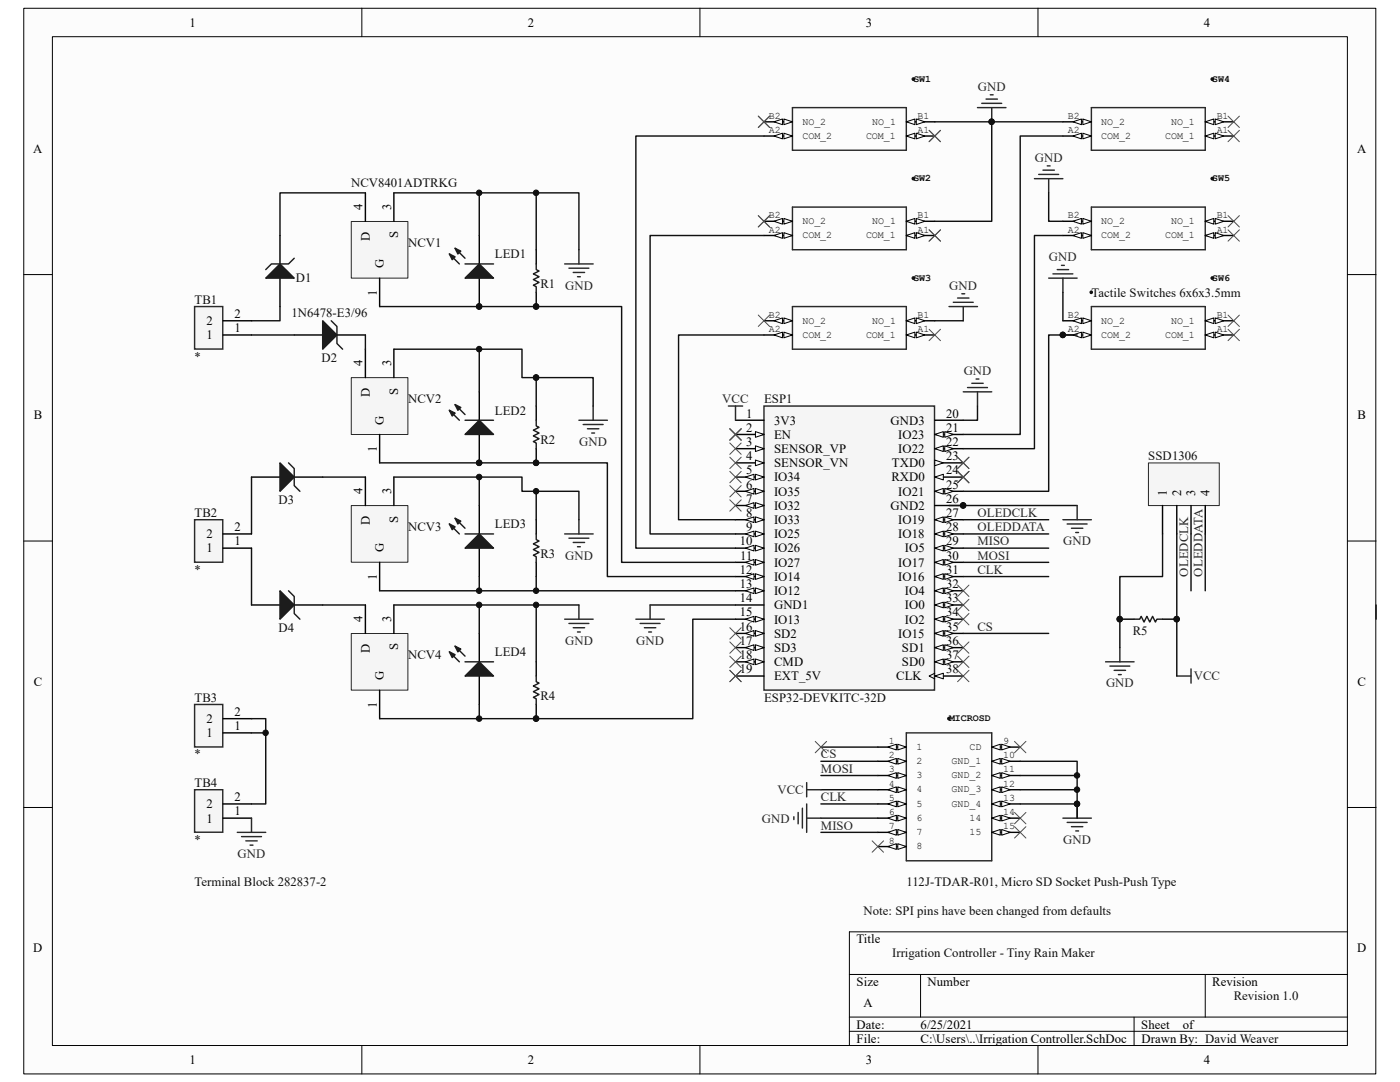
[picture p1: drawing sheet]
<svg xmlns="http://www.w3.org/2000/svg" width="279mm" height="216mm" viewBox="0 0 279 216" stroke-linecap="round" stroke-linejoin="round" font-family="sans-serif">
<path d="M4.8 1.7h269.8v212.6h-269.8z" fill="#fcfcfc"/>
<path d="M4.7 1.7h269.9v212.6h-269.9z" fill="none" stroke="#000" stroke-width=".2"/>
<path d="M10.5 7.4h258.4v201.2h-258.4z" fill="#fcfcfc"/>
<g fill="none" stroke="#000" stroke-width=".2">
<path d="M10.5 7.3h258.4v201.3h-258.4zM72.2 1.6v5.7M139.7 1.6v5.7M207.2 1.6v5.7M4.7 54.8h5.7M268.9 54.8h5.7M4.7 108h5.7M268.9 108h5.7M4.7 161.1h5.7M268.9 161.1h5.7M169.5 194.4h99.4M183.7 194.4v8.5"/>
<path d="M240.5 194.4v8.5M268.9 185.9h-99.4v22.7M72.2 208.6v5.7M139.7 208.6v5.7M169.5 202.9h99.4M169.5 205.8h99.4M207.2 208.6v5.7M226.3 202.9v5.7"/>
</g>
<path d="M152.5 81h34v56.7h-34z" fill-rule="evenodd" fill="#f5f5f5" stroke="#262626" stroke-width=".28"/>
<path d="M146.8 83.9h5.7M146.8 86.7h5.7" fill="none" stroke="#000" stroke-width=".28"/>
<path d="M150.8 86.1l1.7 .6-1.7 .6z" fill="#fcfcfc" stroke="#000" stroke-width=".2"/>
<path d="M146.8 89.5h5.7" fill="none" stroke="#000" stroke-width=".28"/>
<path d="M150.8 89l1.7 .5-1.7 .6z" fill="#fcfcfc" stroke="#000" stroke-width=".2"/>
<path d="M146.8 92.4h5.7" fill="none" stroke="#000" stroke-width=".28"/>
<path d="M150.8 91.8l1.7 .6-1.7 .5z" fill="#fcfcfc" stroke="#000" stroke-width=".2"/>
<path d="M146.8 95.2h5.7" fill="none" stroke="#000" stroke-width=".28"/>
<g fill="#fcfcfc" stroke="#000" stroke-width=".2">
<path d="M150.8 94.6l1.7 .6-1.7 .6z"/>
<path d="M148.8 95.2l1.7-.6v1.2z"/>
</g>
<path d="M146.8 98h5.7" fill="none" stroke="#000" stroke-width=".28"/>
<g fill="#fcfcfc" stroke="#000" stroke-width=".2">
<path d="M150.8 97.5l1.7 .5-1.7 .6z"/>
<path d="M148.8 98l1.7-.5v1.1z"/>
</g>
<path d="M146.8 100.9h5.7" fill="none" stroke="#000" stroke-width=".28"/>
<g fill="#fcfcfc" stroke="#000" stroke-width=".2">
<path d="M150.8 100.3l1.7 .6-1.7 .5z"/>
<path d="M148.8 100.9l1.7-.6v1.1z"/>
</g>
<path d="M146.8 103.7h5.7" fill="none" stroke="#000" stroke-width=".28"/>
<g fill="#fcfcfc" stroke="#000" stroke-width=".2">
<path d="M150.8 103.1l1.7 .6-1.7 .6z"/>
<path d="M148.8 103.7l1.7-.6v1.2z"/>
</g>
<path d="M146.8 106.5h5.7" fill="none" stroke="#000" stroke-width=".28"/>
<g fill="#fcfcfc" stroke="#000" stroke-width=".2">
<path d="M150.8 106l1.7 .5-1.7 .6z"/>
<path d="M148.8 106.5l1.7-.5v1.1z"/>
</g>
<path d="M146.8 109.4h5.7" fill="none" stroke="#000" stroke-width=".28"/>
<g fill="#fcfcfc" stroke="#000" stroke-width=".2">
<path d="M150.8 108.8l1.7 .6-1.7 .5z"/>
<path d="M148.8 109.4l1.7-.6v1.1z"/>
</g>
<path d="M146.8 112.2h5.7" fill="none" stroke="#000" stroke-width=".28"/>
<g fill="#fcfcfc" stroke="#000" stroke-width=".2">
<path d="M150.8 111.6l1.7 .6-1.7 .6z"/>
<path d="M148.8 112.2l1.7-.6v1.2z"/>
</g>
<path d="M146.8 115h5.7" fill="none" stroke="#000" stroke-width=".28"/>
<g fill="#fcfcfc" stroke="#000" stroke-width=".2">
<path d="M150.8 114.5l1.7 .5-1.7 .6z"/>
<path d="M148.8 115l1.7-.5v1.1z"/>
</g>
<path d="M146.8 117.9h5.7" fill="none" stroke="#000" stroke-width=".28"/>
<g fill="#fcfcfc" stroke="#000" stroke-width=".2">
<path d="M150.8 117.3l1.7 .6-1.7 .5z"/>
<path d="M148.8 117.9l1.7-.6v1.1z"/>
</g>
<path d="M146.8 120.7h5.7M146.8 123.6h5.7" fill="none" stroke="#000" stroke-width=".28"/>
<g fill="#fcfcfc" stroke="#000" stroke-width=".2">
<path d="M150.8 123l1.7 .6-1.7 .5z"/>
<path d="M148.8 123.6l1.7-.6v1.1z"/>
</g>
<path d="M146.8 126.4h5.7" fill="none" stroke="#000" stroke-width=".28"/>
<g fill="#fcfcfc" stroke="#000" stroke-width=".2">
<path d="M150.8 125.8l1.7 .6-1.7 .6z"/>
<path d="M148.8 126.4l1.7-.6v1.2z"/>
</g>
<path d="M146.8 129.2h5.7" fill="none" stroke="#000" stroke-width=".28"/>
<g fill="#fcfcfc" stroke="#000" stroke-width=".2">
<path d="M150.8 128.7l1.7 .5-1.7 .6z"/>
<path d="M148.8 129.2l1.7-.5v1.1z"/>
</g>
<path d="M146.8 132.1h5.7" fill="none" stroke="#000" stroke-width=".28"/>
<g fill="#fcfcfc" stroke="#000" stroke-width=".2">
<path d="M150.8 131.5l1.7 .6-1.7 .5z"/>
<path d="M148.8 132.1l1.7-.6v1.1z"/>
</g>
<path d="M186.6 83.9h5.6M186.6 86.7h5.6M146.8 134.9h5.7" fill="none" stroke="#000" stroke-width=".28"/>
<g fill="#fcfcfc" stroke="#000" stroke-width=".2">
<path d="M186.6 86.7l1.7-.6v1.2z"/>
<path d="M188.5 86.1l1.8 .6-1.8 .6z"/>
</g>
<path d="M186.6 89.5h5.6" fill="none" stroke="#000" stroke-width=".28"/>
<g fill="#fcfcfc" stroke="#000" stroke-width=".2">
<path d="M186.6 89.5l1.7-.5v1.1z"/>
<path d="M188.5 89l1.8 .5-1.8 .6z"/>
</g>
<path d="M186.6 92.4h5.6" fill="none" stroke="#000" stroke-width=".28"/>
<path d="M186.6 91.8l1.7 .6-1.7 .5z" fill="#fcfcfc" stroke="#000" stroke-width=".2"/>
<path d="M186.6 95.2h5.6" fill="none" stroke="#000" stroke-width=".28"/>
<path d="M186.6 95.2l1.7-.6v1.2z" fill="#fcfcfc" stroke="#000" stroke-width=".2"/>
<path d="M186.6 98h5.6" fill="none" stroke="#000" stroke-width=".28"/>
<g fill="#fcfcfc" stroke="#000" stroke-width=".2">
<path d="M186.6 98l1.7-.5v1.1z"/>
<path d="M188.5 97.5l1.8 .5-1.8 .6z"/>
</g>
<path d="M186.6 100.9h5.6M186.6 103.7h5.6" fill="none" stroke="#000" stroke-width=".28"/>
<circle cx="192.2" cy="100.9" r=".55" fill="#0e0e0e" stroke="#0e0e0e" stroke-width=".2"/>
<g fill="#fcfcfc" stroke="#000" stroke-width=".2">
<path d="M186.6 103.7l1.7-.6v1.2z"/>
<path d="M188.5 103.1l1.8 .6-1.8 .6z"/>
</g>
<path d="M186.6 106.5h5.6" fill="none" stroke="#000" stroke-width=".28"/>
<g fill="#fcfcfc" stroke="#000" stroke-width=".2">
<path d="M186.6 106.5l1.7-.5v1.1z"/>
<path d="M188.5 106l1.8 .5-1.8 .6z"/>
</g>
<path d="M186.6 109.4h5.6" fill="none" stroke="#000" stroke-width=".28"/>
<g fill="#fcfcfc" stroke="#000" stroke-width=".2">
<path d="M186.6 109.4l1.7-.6v1.1z"/>
<path d="M188.5 108.8l1.8 .6-1.8 .5z"/>
</g>
<path d="M186.6 112.2h5.6" fill="none" stroke="#000" stroke-width=".28"/>
<g fill="#fcfcfc" stroke="#000" stroke-width=".2">
<path d="M186.6 112.2l1.7-.6v1.2z"/>
<path d="M188.5 111.6l1.8 .6-1.8 .6z"/>
</g>
<path d="M186.6 115h5.6" fill="none" stroke="#000" stroke-width=".28"/>
<g fill="#fcfcfc" stroke="#000" stroke-width=".2">
<path d="M186.6 115l1.7-.5v1.1z"/>
<path d="M188.5 114.5l1.8 .5-1.8 .6z"/>
</g>
<path d="M186.6 117.9h5.6" fill="none" stroke="#000" stroke-width=".28"/>
<g fill="#fcfcfc" stroke="#000" stroke-width=".2">
<path d="M186.6 117.9l1.7-.6v1.1z"/>
<path d="M188.5 117.3l1.8 .6-1.8 .5z"/>
</g>
<path d="M186.6 120.7h5.6" fill="none" stroke="#000" stroke-width=".28"/>
<g fill="#fcfcfc" stroke="#000" stroke-width=".2">
<path d="M186.6 120.7l1.7-.6v1.2z"/>
<path d="M188.5 120.1l1.8 .6-1.8 .6z"/>
</g>
<path d="M186.6 123.6h5.6" fill="none" stroke="#000" stroke-width=".28"/>
<g fill="#fcfcfc" stroke="#000" stroke-width=".2">
<path d="M186.6 123.6l1.7-.6v1.1z"/>
<path d="M188.5 123l1.8 .6-1.8 .5z"/>
</g>
<path d="M186.6 126.4h5.6" fill="none" stroke="#000" stroke-width=".28"/>
<g fill="#fcfcfc" stroke="#000" stroke-width=".2">
<path d="M186.6 126.4l1.7-.6v1.2z"/>
<path d="M188.5 125.8l1.8 .6-1.8 .6z"/>
</g>
<path d="M186.6 129.2h5.6" fill="none" stroke="#000" stroke-width=".28"/>
<g fill="#fcfcfc" stroke="#000" stroke-width=".2">
<path d="M186.6 129.2l1.7-.5v1.1z"/>
<path d="M188.5 128.7l1.8 .5-1.8 .6z"/>
</g>
<path d="M186.6 132.1h5.6" fill="none" stroke="#000" stroke-width=".28"/>
<g fill="#fcfcfc" stroke="#000" stroke-width=".2">
<path d="M186.6 132.1l1.7-.6v1.1z"/>
<path d="M188.5 131.5l1.8 .6-1.8 .5z"/>
</g>
<path d="M186.6 134.9h5.6" fill="none" stroke="#000" stroke-width=".28"/>
<path d="M186.6 134.3l-1.2 .6 1.2 .6" fill="none" stroke="#000" stroke-width=".2"/>
<path d="M186.6 134.9l1.7-.6v1.2z" fill="#fcfcfc" stroke="#000" stroke-width=".2"/>
<g fill="#0e0e0e" stroke="#0e0e0e" stroke-width=".2">
<circle cx="192.2" cy="100.9" r=".55"/>
<circle cx="107" cy="61.2" r=".55"/>
<circle cx="107" cy="92.3" r=".55"/>
<circle cx="95.6" cy="61.2" r=".55"/>
<circle cx="95.6" cy="92.3" r=".55"/>
</g>
<path d="M145.4 81h2.8M146.8 81v2.9" fill="none" stroke="#262626" stroke-width=".28"/>
<path d="M95.6 47v5.7M95.6 55.5v5.7M107 49.8v2.9M107 58.3v2.9M95.6 78.2v5.7M95.6 86.7v5.7M107 81v2.9M107 89.5v2.9M95.6 100.9v5.6M95.6 109.4v5.6M107 103.7v2.8M107 112.2v2.8" fill="none" stroke="#000" stroke-width=".28"/>
<path d="M89.7 50.7l2 2M90.8 49.5l2 2M92.8 52.7h5.7M107 52.7v1.1l.6 .3-1.2 .5 1.2 .6-1.2 .6 1.2 .6-1.2 .5 .6 .3v1.1M89.7 81.9l2 2M90.8 80.7l2 2M92.8 83.9h5.7M107 83.9v1.1l.6 .3-1.2 .5 1.2 .6-1.2 .6 1.2 .5-1.2 .6 .6 .3v1.1M89.7 104.6l2 1.9M90.8 103.4l2 2M92.8 106.5h5.7M107 106.5v1.2l.6 .3-1.2 .5 1.2 .6-1.2 .6 1.2 .5-1.2 .6 .6 .3v1.1" fill="none" stroke="#1c1c1c" stroke-width=".28"/>
<g fill="#1c1c1c" stroke="#1c1c1c" stroke-width=".28">
<path d="M92.8 55.5l2.8-2.8 2.9 2.8z"/>
<path d="M90.8 49.5l1.2 .6-.6 .6z"/>
<path d="M89.7 50.7l1.1 .5-.5 .6z"/>
<path d="M92.8 109.4l2.8-2.9 2.9 2.9z"/>
<path d="M90.8 103.4l1.2 .6-.6 .6z"/>
<path d="M89.7 104.6l1.1 .5-.5 .6z"/>
<path d="M92.8 86.7l2.8-2.8 2.9 2.8z"/>
<path d="M90.8 80.7l1.2 .6-.6 .6z"/>
<path d="M89.7 81.9l1.1 .5-.5 .6z"/>
</g>
<path d="M70.1 44.2h11.3v11.3h-11.3z" fill="#f5f5f5"/>
<path d="M70.1 44.2h11.3v11.3h-11.3z" fill="none" stroke="#262626" stroke-width=".2"/>
<path d="M72.9 38.5v5.7M78.6 38.5v5.7M75.8 55.5v5.7" fill="none" stroke="#000" stroke-width=".28"/>
<path d="M70.1 75.4h11.3v11.3h-11.3z" fill="#f5f5f5"/>
<path d="M70.1 75.4h11.3v11.3h-11.3z" fill="none" stroke="#262626" stroke-width=".2"/>
<path d="M72.9 69.7v5.6M78.6 69.7v5.6M75.8 86.7v5.7" fill="none" stroke="#000" stroke-width=".28"/>
<path d="M70.1 100.9h11.3v11.3h-11.3z" fill="#f5f5f5"/>
<path d="M70.1 100.9h11.3v11.3h-11.3z" fill="none" stroke="#262626" stroke-width=".2"/>
<path d="M240.5 27.1h5.7M55.9 47v5.7M55.9 55.5v5.7M58.7 66.8h5.7M67.2 66.8h5.7M50.2 95.2h5.7M58.7 95.2h5.7M72.9 95.2v5.7M78.6 95.2v5.7M75.8 112.2v5.7M50.2 120.7h5.7M58.7 120.7h5.7" fill="none" stroke="#000" stroke-width=".28"/>
<g fill="#1c1c1c" stroke="#1c1c1c" stroke-width=".28">
<path d="M53 55.5l2.9-2.8 2.8 2.8z"/>
<path d="M55.9 92.4l2.8 2.8-2.8 2.8z"/>
<path d="M64.4 64l2.8 2.8-2.8 2.9z"/>
<path d="M55.9 117.9l2.8 2.8-2.8 2.9z"/>
</g>
<path d="M58.7 51.5l-1.1 1.2h-3.4l-1.2 1.1M66.1 64l1.1 1.1v3.4l1.2 1.2M57.6 92.4l1.1 1.1v3.4l1.2 1.1M57.6 117.9l1.1 1.1v3.4l1.2 1.2" fill="none" stroke="#1c1c1c" stroke-width=".28"/>
<path d="M217.8 21.5h22.7v8.5h-22.7z" fill="none" stroke="#262626" stroke-width=".28"/>
<g fill="#fcfcfc" stroke="#000" stroke-width=".2">
<path d="M240.5 27.1l1.7-.5v1.1z"/>
<path d="M242.5 26.6l1.7 .5-1.7 .6z"/>
</g>
<path d="M212.1 27.1h5.7" fill="none" stroke="#000" stroke-width=".28"/>
<g fill="#fcfcfc" stroke="#000" stroke-width=".2">
<path d="M216.1 26.6l1.7 .5-1.7 .6z"/>
<path d="M214.1 27.1l1.7-.5v1.1z"/>
</g>
<path d="M240.5 24.3h5.7" fill="none" stroke="#000" stroke-width=".28"/>
<g fill="#fcfcfc" stroke="#000" stroke-width=".2">
<path d="M240.5 24.3l1.7-.6v1.2z"/>
<path d="M242.5 23.7l1.7 .6-1.7 .6z"/>
</g>
<path d="M212.1 24.3h5.7" fill="none" stroke="#000" stroke-width=".28"/>
<g fill="#fcfcfc" stroke="#000" stroke-width=".2">
<path d="M216.1 23.7l1.7 .6-1.7 .6z"/>
<path d="M214.1 24.3l1.7-.6v1.2z"/>
</g>
<circle cx="241.9" cy="15.8" r=".26" fill="#0e0e0e" stroke="#0e0e0e" stroke-width=".2"/>
<path d="M158.1 21.5h22.8v8.5h-22.8z" fill="none" stroke="#262626" stroke-width=".28"/>
<path d="M180.9 27.1h5.7" fill="none" stroke="#000" stroke-width=".28"/>
<g fill="#fcfcfc" stroke="#000" stroke-width=".2">
<path d="M180.9 27.1l1.7-.5v1.1z"/>
<path d="M182.9 26.6l1.7 .5-1.7 .6z"/>
</g>
<path d="M152.5 27.1h5.6" fill="none" stroke="#000" stroke-width=".28"/>
<g fill="#fcfcfc" stroke="#000" stroke-width=".2">
<path d="M156.4 26.6l1.7 .5-1.7 .6z"/>
<path d="M154.5 27.1l1.7-.5v1.1z"/>
</g>
<path d="M180.9 24.3h5.7" fill="none" stroke="#000" stroke-width=".28"/>
<g fill="#fcfcfc" stroke="#000" stroke-width=".2">
<path d="M180.9 24.3l1.7-.6v1.2z"/>
<path d="M182.9 23.7l1.7 .6-1.7 .6z"/>
</g>
<path d="M152.5 24.3h5.6" fill="none" stroke="#000" stroke-width=".28"/>
<g fill="#fcfcfc" stroke="#000" stroke-width=".2">
<path d="M156.4 23.7l1.7 .6-1.7 .6z"/>
<path d="M154.5 24.3l1.7-.6v1.2z"/>
</g>
<circle cx="182.3" cy="15.8" r=".26" fill="#0e0e0e" stroke="#0e0e0e" stroke-width=".2"/>
<path d="M158.1 41.3h22.8v8.5h-22.8z" fill="none" stroke="#262626" stroke-width=".28"/>
<path d="M180.9 47h5.7" fill="none" stroke="#000" stroke-width=".28"/>
<g fill="#fcfcfc" stroke="#000" stroke-width=".2">
<path d="M180.9 47l1.7-.6v1.2z"/>
<path d="M182.9 46.4l1.7 .6-1.7 .6z"/>
</g>
<path d="M152.5 47h5.6" fill="none" stroke="#000" stroke-width=".28"/>
<g fill="#fcfcfc" stroke="#000" stroke-width=".2">
<path d="M156.4 46.4l1.7 .6-1.7 .6z"/>
<path d="M154.5 47l1.7-.6v1.2z"/>
</g>
<path d="M180.9 44.2h5.7" fill="none" stroke="#000" stroke-width=".28"/>
<g fill="#fcfcfc" stroke="#000" stroke-width=".2">
<path d="M180.9 44.2l1.7-.6v1.1z"/>
<path d="M182.9 43.6l1.7 .6-1.7 .5z"/>
</g>
<path d="M152.5 44.2h5.6" fill="none" stroke="#000" stroke-width=".28"/>
<g fill="#fcfcfc" stroke="#000" stroke-width=".2">
<path d="M156.4 43.6l1.7 .6-1.7 .5z"/>
<path d="M154.5 44.2l1.7-.6v1.1z"/>
</g>
<circle cx="182.3" cy="35.6" r=".26" fill="#0e0e0e" stroke="#0e0e0e" stroke-width=".2"/>
<path d="M217.8 61.2h22.7v8.5h-22.7z" fill="none" stroke="#262626" stroke-width=".28"/>
<path d="M240.5 66.8h5.7" fill="none" stroke="#000" stroke-width=".28"/>
<g fill="#fcfcfc" stroke="#000" stroke-width=".2">
<path d="M240.5 66.8l1.7-.5v1.1z"/>
<path d="M242.5 66.3l1.7 .5-1.7 .6z"/>
</g>
<path d="M212.1 66.8h5.7" fill="none" stroke="#000" stroke-width=".28"/>
<g fill="#fcfcfc" stroke="#000" stroke-width=".2">
<path d="M216.1 66.3l1.7 .5-1.7 .6z"/>
<path d="M214.1 66.8l1.7-.5v1.1z"/>
</g>
<circle cx="212.1" cy="66.8" r=".55" fill="#0e0e0e" stroke="#0e0e0e" stroke-width=".2"/>
<path d="M240.5 64h5.7" fill="none" stroke="#000" stroke-width=".28"/>
<g fill="#fcfcfc" stroke="#000" stroke-width=".2">
<path d="M240.5 64l1.7-.6v1.2z"/>
<path d="M242.5 63.4l1.7 .6-1.7 .6z"/>
</g>
<path d="M212.1 64h5.7" fill="none" stroke="#000" stroke-width=".28"/>
<g fill="#fcfcfc" stroke="#000" stroke-width=".2">
<path d="M216.1 63.4l1.7 .6-1.7 .6z"/>
<path d="M214.1 64l1.7-.6v1.2z"/>
</g>
<g fill="#0e0e0e" stroke="#0e0e0e" stroke-width=".2">
<circle cx="241.9" cy="55.5" r=".26"/>
<circle cx="217.8" cy="58.3" r=".26"/>
<circle cx="212.1" cy="66.8" r=".55"/>
</g>
<path d="M158.1 61.2h22.8v8.5h-22.8z" fill="none" stroke="#262626" stroke-width=".28"/>
<path d="M180.9 66.8h5.7" fill="none" stroke="#000" stroke-width=".28"/>
<g fill="#fcfcfc" stroke="#000" stroke-width=".2">
<path d="M180.9 66.8l1.7-.5v1.1z"/>
<path d="M182.9 66.3l1.7 .5-1.7 .6z"/>
</g>
<path d="M152.5 66.8h5.6" fill="none" stroke="#000" stroke-width=".28"/>
<g fill="#fcfcfc" stroke="#000" stroke-width=".2">
<path d="M156.4 66.3l1.7 .5-1.7 .6z"/>
<path d="M154.5 66.8l1.7-.5v1.1z"/>
</g>
<path d="M180.9 64h5.7" fill="none" stroke="#000" stroke-width=".28"/>
<g fill="#fcfcfc" stroke="#000" stroke-width=".2">
<path d="M180.9 64l1.7-.6v1.2z"/>
<path d="M182.9 63.4l1.7 .6-1.7 .6z"/>
</g>
<path d="M152.5 64h5.6" fill="none" stroke="#000" stroke-width=".28"/>
<g fill="#fcfcfc" stroke="#000" stroke-width=".2">
<path d="M156.4 63.4l1.7 .6-1.7 .6z"/>
<path d="M154.5 64l1.7-.6v1.2z"/>
</g>
<circle cx="182.3" cy="55.5" r=".26" fill="#0e0e0e" stroke="#0e0e0e" stroke-width=".2"/>
<path d="M217.8 41.3h22.7v8.5h-22.7z" fill="none" stroke="#262626" stroke-width=".28"/>
<path d="M240.5 47h5.7" fill="none" stroke="#000" stroke-width=".28"/>
<g fill="#fcfcfc" stroke="#000" stroke-width=".2">
<path d="M240.5 47l1.7-.6v1.2z"/>
<path d="M242.5 46.4l1.7 .6-1.7 .6z"/>
</g>
<path d="M212.1 47h5.7" fill="none" stroke="#000" stroke-width=".28"/>
<g fill="#fcfcfc" stroke="#000" stroke-width=".2">
<path d="M216.1 46.4l1.7 .6-1.7 .6z"/>
<path d="M214.1 47l1.7-.6v1.2z"/>
</g>
<path d="M240.5 44.2h5.7" fill="none" stroke="#000" stroke-width=".28"/>
<g fill="#fcfcfc" stroke="#000" stroke-width=".2">
<path d="M240.5 44.2l1.7-.6v1.1z"/>
<path d="M242.5 43.6l1.7 .6-1.7 .5z"/>
</g>
<path d="M212.1 44.2h5.7" fill="none" stroke="#000" stroke-width=".28"/>
<g fill="#fcfcfc" stroke="#000" stroke-width=".2">
<path d="M216.1 43.6l1.7 .6-1.7 .5z"/>
<path d="M214.1 44.2l1.7-.6v1.1z"/>
</g>
<g fill="#0e0e0e" stroke="#0e0e0e" stroke-width=".2">
<circle cx="241.9" cy="35.6" r=".26"/>
<circle cx="197.9" cy="24.3" r=".55"/>
<circle cx="95.6" cy="117.9" r=".55"/>
<circle cx="107" cy="117.9" r=".55"/>
<circle cx="107" cy="98" r=".55"/>
<circle cx="95.6" cy="95.2" r=".55"/>
<circle cx="107" cy="75.3" r=".55"/>
<circle cx="95.6" cy="69.7" r=".55"/>
<circle cx="107" cy="38.5" r=".55"/>
<circle cx="95.6" cy="38.5" r=".55"/>
</g>
<g fill="none" stroke="#0e0e0e" stroke-width=".28">
<path d="M72.9 38.5h-17v8.5M78.6 38.5h36.9v11.3M95.6 38.5v8.5M107 38.5v11.3M152.5 27.1h-25.6v82.3h19.9M186.6 24.3h25.5M197.9 24.3v19.9h-11.3M209.3 38.5v5.7h2.8M212.1 27.1h-8.5v59.6h-11.4M152.5 47h-22.8v59.5h17.1M212.1 47h-5.7v42.5h-14.2M212.1 58.3v5.7"/>
<path d="M50.2 66.8h8.5M55.9 61.2v2.8h-5.7M72.9 66.8v2.9M75.8 61.2h48.3v51h22.7M78.6 69.7h25.6v5.6h2.8v5.7M95.6 69.7v8.5M107 75.3h11.4v5.7M152.5 66.8h-17.1v36.9h11.4M186.6 64h5.6M215 66.8h-5.7v31.2h-17.1M50.2 95.2v11.3M64.4 95.2h8.5"/>
<path d="M75.8 92.4h45.4v22.6h25.6M78.6 95.2h25.6v2.8h11.3v5.7M95.6 95.2v5.7M107 98v5.7M195.1 81v2.9h-2.9M50.2 109.4v11.3M75.8 117.9h71M95.6 115v2.9M107 115v2.9M192.2 103.7h17.1M192.2 106.5h17.1M64.4 120.7h8.5"/>
<path d="M274.6 120.7v2.9"/>
</g>
<g fill="none" stroke="#262626" stroke-width=".28">
<path d="M196.8 19.8h2.3M197.6 18.9h.6M195.1 21.5h5.7M195.9 20.6h4M197.9 21.5v2.8M206.4 35.6h5.7M207.3 34.8h4M208.1 33.9h2.3M209 33.1h.6M209.3 35.6v2.9M112.7 52.7h5.7M113.5 53.5h4"/>
<path d="M114.4 54.4h2.3M115.3 55.2h.5M115.5 49.8v2.9M191.1 59.5h2.3M192 58.6h.5M209.3 55.5h5.7M210.1 54.6h4M211 53.8h2.3M211.8 52.9h.6M212.1 55.5v2.8M189.4 61.2h5.7M190.3 60.3h3.9"/>
<path d="M192.2 61.2v2.8M192.2 78.2h5.7M193.1 77.3h4M193.9 76.5h2.3M194.8 75.6h.6M195.1 78.2v2.8M115.5 83.9h5.7M116.4 84.7h4M117.2 85.6h2.3M118.1 86.4h.6M118.4 81v2.9M112.7 106.5h5.7"/>
<path d="M113.5 107.4h4M114.4 108.2h2.3M115.3 109.1h.5M115.5 103.7v2.8"/>
</g>
<g fill="none" stroke="#4c4c4c" stroke-width=".2">
<path d="M151.3 23.2l2.3 2.2M153.6 23.2l-2.3 2.2M185.4 26l2.3 2.3M187.7 26l-2.3 2.3M245.1 23.2l2.3 2.2M245.1 26l2.3 2.3M247.4 23.2l-2.3 2.2M247.4 26l-2.3 2.3M151.3 43l2.3 2.3M153.6 43l-2.3 2.3M185.4 45.9l2.3 2.2M187.7 45.9l-2.3 2.2"/>
<path d="M245.1 45.9l2.3 2.2M245.1 43l2.3 2.3M247.4 45.9l-2.3 2.2M247.4 43l-2.3 2.3M151.3 62.9l2.3 2.2M153.6 62.9l-2.3 2.2M185.4 65.7l2.3 2.3M187.7 65.7l-2.3 2.3M245.1 65.7l2.3 2.3M245.1 62.9l2.3 2.2M247.4 65.7l-2.3 2.3M247.4 62.9l-2.3 2.2"/>
<path d="M145.6 85.6l2.3 2.2M145.6 88.4l2.3 2.3M145.6 91.2l2.3 2.3M145.6 94.1l2.3 2.2M145.6 96.9l2.3 2.3M145.6 99.7l2.3 2.3M147.9 85.6l-2.3 2.2M147.9 88.4l-2.3 2.3M147.9 91.2l-2.3 2.3M147.9 94.1l-2.3 2.2M147.9 96.9l-2.3 2.3M147.9 99.7l-2.3 2.3"/>
<path d="M191.1 91.2l2.3 2.3M191.1 94.1l2.3 2.2M193.4 91.2l-2.3 2.3M193.4 94.1l-2.3 2.2M191.1 116.7l2.3 2.3M191.1 119.6l2.3 2.3M193.4 116.7l-2.3 2.3M193.4 119.6l-2.3 2.3M145.6 133.8l2.3 2.2M145.6 130.9l2.3 2.3M145.6 128.1l2.3 2.3M145.6 125.3l2.3 2.2"/>
<path d="M147.9 133.8l-2.3 2.2M147.9 130.9l-2.3 2.3M147.9 128.1l-2.3 2.3M147.9 125.3l-2.3 2.2M191.1 133.8l2.3 2.2M191.1 130.9l2.3 2.3M191.1 128.1l2.3 2.3M191.1 122.4l2.3 2.3M193.4 133.8l-2.3 2.2M193.4 130.9l-2.3 2.3M193.4 128.1l-2.3 2.3M193.4 122.4l-2.3 2.3"/>
</g>
<path d="M38.8 61.2h5.7v8.4h-5.7z" fill-rule="evenodd" fill="#f5f5f5" stroke="#262626" stroke-width=".28"/>
<path d="M44.5 66.8h5.7M44.5 64h5.7" fill="none" stroke="#000" stroke-width=".28"/>
<path d="M38.8 103.7h5.7v8.5h-5.7z" fill-rule="evenodd" fill="#f5f5f5" stroke="#262626" stroke-width=".28"/>
<path d="M44.5 109.4h5.7M44.5 106.5h5.7" fill="none" stroke="#000" stroke-width=".28"/>
<path d="M38.8 140.6h5.7v8.4h-5.7z" fill-rule="evenodd" fill="#f5f5f5" stroke="#262626" stroke-width=".28"/>
<path d="M44.5 146.2h5.7M44.5 143.4h5.7" fill="none" stroke="#000" stroke-width=".28"/>
<path d="M38.8 157.6h5.7v8.5h-5.7z" fill-rule="evenodd" fill="#f5f5f5" stroke="#262626" stroke-width=".28"/>
<path d="M44.5 163.3h5.7M44.5 160.4h5.7" fill="none" stroke="#000" stroke-width=".28"/>
<path d="M50.2 143.4h2.8v17h-2.8M50.2 146.2h2.8" fill="none" stroke="#0e0e0e" stroke-width=".28"/>
<circle cx="53" cy="146.2" r=".55" fill="#0e0e0e" stroke="#0e0e0e" stroke-width=".2"/>
<path d="M70.1 126.4h11.3v11.3h-11.3z" fill="#f5f5f5"/>
<path d="M70.1 126.4h11.3v11.3h-11.3z" fill="none" stroke="#262626" stroke-width=".2"/>
<path d="M72.9 120.7v5.7M75.8 137.7v5.7M78.6 120.7v5.7M95.6 126.4v5.7M95.6 134.9v5.7M107 132.1v2.8M107 140.6v2.8" fill="none" stroke="#000" stroke-width=".28"/>
<path d="M192.2 109.4h17.1M192.2 112.2h17.1M192.2 115h17.1M146.8 123.6h-8.5v19.8h-62.5M192.2 126.4h17.1M95.6 140.6v2.8" fill="none" stroke="#0e0e0e" stroke-width=".28"/>
<g fill="#1c1c1c" stroke="#1c1c1c" stroke-width=".28">
<path d="M92.8 134.9l2.8-2.8 2.9 2.8z"/>
<path d="M90.8 128.9l1.2 .6-.6 .6z"/>
<path d="M89.7 130.1l1.1 .5-.5 .6z"/>
</g>
<path d="M89.7 130.1l2 2M90.8 128.9l2 2M92.8 132.1h5.7M107 134.9v1.1l.6 .3-1.2 .6 1.2 .5-1.2 .6 1.2 .6-1.2 .5 .6 .3v1.2" fill="none" stroke="#1c1c1c" stroke-width=".28"/>
<g fill="#0e0e0e" stroke="#0e0e0e" stroke-width=".2">
<circle cx="107" cy="143.4" r=".55"/>
<circle cx="95.6" cy="143.4" r=".55"/>
</g>
<path d="M229.2 92.4h14.1v8.5h-14.1z" fill="#f5f5f5"/>
<path d="M229.2 92.4h14.1v8.5h-14.1z" fill="none" stroke="#262626" stroke-width=".2"/>
<path d="M232 100.9v5.6M234.9 100.9v5.6M237.7 100.9v5.6M240.5 100.9v5.6M175.2 149.1h5.7" fill="none" stroke="#000" stroke-width=".28"/>
<path d="M189.4 100.9h25.6M237.7 106.5v11.4M240.5 106.5v11.4M78.6 120.7h36.9M95.6 120.7v5.7M107 120.7v11.4M129.7 120.7h17.1" fill="none" stroke="#0e0e0e" stroke-width=".28"/>
<g fill="none" stroke="#262626" stroke-width=".28">
<path d="M212.1 103.7h5.7M213 104.6h4M213.8 105.4h2.3M214.7 106.3h.5M215 100.9v2.8M112.7 123.6h5.7M113.5 124.4h4M114.4 125.3h2.3M115.3 126.1h.5M115.5 120.7v2.9M126.9 123.6h5.7M127.8 124.4h3.9"/>
<path d="M128.6 125.3h2.3M129.5 126.1h.5M129.7 120.7v2.9M180.9 146.2h17v25.6h-17z"/>
</g>
<g fill="#0e0e0e" stroke="#0e0e0e" stroke-width=".2">
<circle cx="95.6" cy="120.7" r=".55"/>
<circle cx="107" cy="120.7" r=".55"/>
</g>
<g fill="#fcfcfc" stroke="#000" stroke-width=".2">
<path d="M179.2 148.5l1.7 .6-1.7 .5z"/>
<path d="M177.2 149.1l1.7-.6v1.1z"/>
</g>
<path d="M175.2 151.9h5.7" fill="none" stroke="#000" stroke-width=".28"/>
<g fill="#fcfcfc" stroke="#000" stroke-width=".2">
<path d="M179.2 151.3l1.7 .6-1.7 .6z"/>
<path d="M177.2 151.9l1.7-.6v1.2z"/>
</g>
<path d="M175.2 154.7h5.7" fill="none" stroke="#000" stroke-width=".28"/>
<g fill="#fcfcfc" stroke="#000" stroke-width=".2">
<path d="M179.2 154.2l1.7 .5-1.7 .6z"/>
<path d="M177.2 154.7l1.7-.5v1.1z"/>
</g>
<path d="M175.2 157.6h5.7" fill="none" stroke="#000" stroke-width=".28"/>
<g fill="#fcfcfc" stroke="#000" stroke-width=".2">
<path d="M179.2 157l1.7 .6-1.7 .5z"/>
<path d="M177.2 157.6l1.7-.6v1.1z"/>
</g>
<path d="M175.2 160.4h5.7" fill="none" stroke="#000" stroke-width=".28"/>
<g fill="#fcfcfc" stroke="#000" stroke-width=".2">
<path d="M179.2 159.8l1.7 .6-1.7 .6z"/>
<path d="M177.2 160.4l1.7-.6v1.2z"/>
</g>
<path d="M175.2 163.3h5.7" fill="none" stroke="#000" stroke-width=".28"/>
<g fill="#fcfcfc" stroke="#000" stroke-width=".2">
<path d="M179.2 162.7l1.7 .6-1.7 .5z"/>
<path d="M177.2 163.3l1.7-.6v1.1z"/>
</g>
<path d="M175.2 166.1h5.7" fill="none" stroke="#000" stroke-width=".28"/>
<g fill="#fcfcfc" stroke="#000" stroke-width=".2">
<path d="M179.2 165.5l1.7 .6-1.7 .6z"/>
<path d="M177.2 166.1l1.7-.6v1.2z"/>
</g>
<path d="M175.2 168.9h5.7" fill="none" stroke="#000" stroke-width=".28"/>
<g fill="#fcfcfc" stroke="#000" stroke-width=".2">
<path d="M179.2 168.4l1.7 .5-1.7 .6z"/>
<path d="M177.2 168.9l1.7-.5v1.1z"/>
</g>
<path d="M197.9 149.1h5.7" fill="none" stroke="#000" stroke-width=".28"/>
<g fill="#fcfcfc" stroke="#000" stroke-width=".2">
<path d="M197.9 149.1l1.7-.6v1.1z"/>
<path d="M199.9 148.5l1.7 .6-1.7 .5z"/>
</g>
<path d="M197.9 151.9h5.7" fill="none" stroke="#000" stroke-width=".28"/>
<g fill="#fcfcfc" stroke="#000" stroke-width=".2">
<path d="M197.9 151.9l1.7-.6v1.2z"/>
<path d="M199.9 151.3l1.7 .6-1.7 .6z"/>
</g>
<path d="M197.9 154.7h5.7" fill="none" stroke="#000" stroke-width=".28"/>
<g fill="#fcfcfc" stroke="#000" stroke-width=".2">
<path d="M197.9 154.7l1.7-.5v1.1z"/>
<path d="M199.9 154.2l1.7 .5-1.7 .6z"/>
</g>
<path d="M197.9 157.6h5.7" fill="none" stroke="#000" stroke-width=".28"/>
<g fill="#fcfcfc" stroke="#000" stroke-width=".2">
<path d="M197.9 157.6l1.7-.6v1.1z"/>
<path d="M199.9 157l1.7 .6-1.7 .5z"/>
</g>
<path d="M197.9 160.4h5.7" fill="none" stroke="#000" stroke-width=".28"/>
<g fill="#fcfcfc" stroke="#000" stroke-width=".2">
<path d="M197.9 160.4l1.7-.6v1.2z"/>
<path d="M199.9 159.8l1.7 .6-1.7 .6z"/>
</g>
<path d="M197.9 163.3h5.7" fill="none" stroke="#000" stroke-width=".28"/>
<g fill="#fcfcfc" stroke="#000" stroke-width=".2">
<path d="M197.9 163.3l1.7-.6v1.1z"/>
<path d="M199.9 162.7l1.7 .6-1.7 .5z"/>
</g>
<path d="M197.9 166.1h5.7" fill="none" stroke="#000" stroke-width=".28"/>
<g fill="#fcfcfc" stroke="#000" stroke-width=".2">
<path d="M197.9 166.1l1.7-.6v1.2z"/>
<path d="M199.9 165.5l1.7 .6-1.7 .6z"/>
</g>
<g fill="#0e0e0e" stroke="#0e0e0e" stroke-width=".2">
<circle cx="189.4" cy="143.4" r=".26"/>
<circle cx="223.5" cy="123.5" r=".55"/>
<circle cx="234.8" cy="123.5" r=".55"/>
<circle cx="214.9" cy="160.4" r=".55"/>
<circle cx="214.9" cy="154.7" r=".55"/>
<circle cx="214.9" cy="157.6" r=".55"/>
</g>
<g fill="none" stroke="#0e0e0e" stroke-width=".28">
<path d="M232 106.5v8.5h-8.5v14.2M234.9 106.5v28.4M163.8 151.9h11.4M163.8 154.7h11.4M163.8 157.6h11.4M163.8 149.1h11.4M203.6 151.9h11.4v11.4M203.6 154.7h11.4M203.6 157.6h11.4M163.8 160.4h11.4M163.8 163.3h11.4M163.8 166.1h11.4"/>
<path d="M203.6 160.4h11.4"/>
</g>
<path d="M162.7 147.9l2.3 2.3M165 147.9l-2.3 2.3M202.5 147.9l2.2 2.3M204.7 147.9l-2.2 2.3M174.1 167.8l2.2 2.3M176.3 167.8l-2.2 2.3M202.5 165l2.2 2.2M202.5 162.1l2.2 2.3M204.7 165l-2.2 2.2M204.7 162.1l-2.2 2.3" fill="none" stroke="#4c4c4c" stroke-width=".2"/>
<g fill="none" stroke="#262626" stroke-width=".28">
<path d="M220.6 132.1h5.7M221.5 132.9h4M222.4 133.8h2.2M223.2 134.6h.6M223.5 129.2v2.9M234.9 134.9h2.8M237.7 133.5v2.8M161 156.2v2.8M161 157.6h2.8M47.4 166.1h5.6M48.2 166.9h4M49.1 167.8h2.2"/>
<path d="M49.9 168.6h.6M50.2 163.3v2.8M158.4 163v.5M159.3 162.1v2.3M160.1 161.3v3.9M161 160.4v5.7M161 163.3h2.8M212.1 163.3h5.7M213 164.1h4M213.8 165h2.3M214.7 165.8h.5M215 160.4v2.9"/>
</g>
<path d="M223.5 123.6h2.8M232 123.6h2.9" fill="none" stroke="#000" stroke-width=".28"/>
<path d="M226.3 123.6h1.2l.3-.6 .5 1.1 .6-1.1 .6 1.1 .5-1.1 .6 1.1 .3-.5h1.1" fill="none" stroke="#1c1c1c" stroke-width=".28"/>
<g font-size="2.5">
<text x="37.8" y="5.3">1</text>
<text x="105.3" y="5.3">2</text>
<text x="172.8" y="5.3">3</text>
<text x="240.2" y="5.3">4</text>
<text x="6.6" y="30.5">A</text>
<text x="270.8" y="30.5">A</text>
<text x="72.3" y="41.9" transform="rotate(-90 72.3 41.9)">4</text>
<text x="78.1" y="41.9" transform="rotate(-90 78.1 41.9)">3</text>
<text x="79.5" y="47.6" transform="rotate(-90 79.5 47.6)">S</text>
<text x="73.8" y="48" transform="rotate(-90 73.8 48)">D</text>
<text x="76.6" y="53.5" transform="rotate(-90 76.6 53.5)">G</text>
<text x="75.2" y="59.1" transform="rotate(-90 75.2 59.1)">1</text>
<text x="41.2" y="64.9">2</text>
<text x="46.8" y="63.5">2</text>
<text x="41.2" y="67.7">1</text>
<text x="46.8" y="66.3">1</text>
<text x="72.3" y="73.1" transform="rotate(-90 72.3 73.1)">4</text>
<text x="78.1" y="73.1" transform="rotate(-90 78.1 73.1)">3</text>
<text x="6.7" y="83.7">B</text>
<text x="73.8" y="79.2" transform="rotate(-90 73.8 79.2)">D</text>
<text x="79.5" y="78.7" transform="rotate(-90 79.5 78.7)">S</text>
<text x="148.9" y="83.3">1</text>
<text x="188.8" y="83.3">20</text>
<text x="270.9" y="83.7">B</text>
<text x="76.6" y="84.7" transform="rotate(-90 76.6 84.7)">G</text>
<text x="148.9" y="86.1">2</text>
<text x="148.9" y="89">3</text>
<text x="154.5" y="84.7">3V3</text>
<text x="154.5" y="87.5">EN</text>
<text x="177.7" y="84.7">GND3</text>
<text x="179.3" y="87.5">IO23</text>
<text x="188.8" y="86.1">21</text>
<text x="188.8" y="89">22</text>
<text x="75.2" y="90.3" transform="rotate(-90 75.2 90.3)">1</text>
<text x="148.9" y="91.8">4</text>
<text x="148.9" y="94.7">5</text>
<text x="154.5" y="90.4">SENSOR_VP</text>
<text x="154.5" y="93.2">SENSOR_VN</text>
<text x="178" y="93.2">TXD0</text>
<text x="179.3" y="90.4">IO22</text>
<text x="188.8" y="91.8">23</text>
<text x="188.8" y="94.7">24</text>
<text x="72.3" y="98.6" transform="rotate(-90 72.3 98.6)">4</text>
<text x="78.1" y="98.6" transform="rotate(-90 78.1 98.6)">3</text>
<text x="148.9" y="97.5">6</text>
<text x="148.9" y="100.3">7</text>
<text x="154.5" y="96.1">IO34</text>
<text x="154.5" y="98.9">IO35</text>
<text x="154.5" y="101.7">IO32</text>
<text x="177.7" y="101.7">GND2</text>
<text x="177.9" y="96.1">RXD0</text>
<text x="179.3" y="98.9">IO21</text>
<text x="188.8" y="97.5">25</text>
<text x="188.8" y="100.3">26</text>
<text x="232.9" y="98.9" transform="rotate(-90 232.9 98.9)">1</text>
<text x="235.7" y="98.9" transform="rotate(-90 235.7 98.9)">2</text>
<text x="238.5" y="98.9" transform="rotate(-90 238.5 98.9)">3</text>
<text x="241.4" y="98.9" transform="rotate(-90 241.4 98.9)">4</text>
<text x="41.2" y="107.4">2</text>
<text x="46.8" y="106">2</text>
<text x="73.8" y="104.7" transform="rotate(-90 73.8 104.7)">D</text>
<text x="79.5" y="104.3" transform="rotate(-90 79.5 104.3)">S</text>
<text x="148.9" y="103.2">8</text>
<text x="148.9" y="106">9</text>
<text x="154.5" y="104.6">IO33</text>
<text x="154.5" y="107.4">IO25</text>
<text x="179.3" y="104.6">IO19</text>
<text x="179.3" y="107.4">IO18</text>
<text x="188.8" y="103.2">27</text>
<text x="188.8" y="106">28</text>
<text x="41.2" y="110.2">1</text>
<text x="46.8" y="108.8">1</text>
<text x="76.6" y="110.2" transform="rotate(-90 76.6 110.2)">G</text>
<text x="147.6" y="108.8">10</text>
<text x="147.7" y="111.7">11</text>
<text x="154.5" y="110.2">IO26</text>
<text x="154.5" y="113.1">IO27</text>
<text x="179.3" y="113.1">IO17</text>
<text x="180.6" y="110.2">IO5</text>
<text x="188.8" y="108.8">29</text>
<text x="188.8" y="111.7">30</text>
<text x="75.2" y="115.8" transform="rotate(-90 75.2 115.8)">1</text>
<text x="147.6" y="114.5">12</text>
<text x="147.6" y="117.3">13</text>
<text x="154.5" y="115.9">IO14</text>
<text x="154.5" y="118.7">IO12</text>
<text x="179.3" y="115.9">IO16</text>
<text x="180.6" y="118.7">IO4</text>
<text x="188.8" y="114.5">31</text>
<text x="188.8" y="117.3">32</text>
<text x="72.3" y="124.1" transform="rotate(-90 72.3 124.1)">4</text>
<text x="78.1" y="124.1" transform="rotate(-90 78.1 124.1)">3</text>
<text x="147.6" y="120.2">14</text>
<text x="147.6" y="123">15</text>
<text x="147.6" y="125.8">16</text>
<text x="154.5" y="121.6">GND1</text>
<text x="154.5" y="124.4">IO13</text>
<text x="180.6" y="121.6">IO0</text>
<text x="180.6" y="124.4">IO2</text>
<text x="188.8" y="120.2">33</text>
<text x="188.8" y="123">34</text>
<text x="188.8" y="125.8">35</text>
<text x="73.8" y="130.2" transform="rotate(-90 73.8 130.2)">D</text>
<text x="79.5" y="129.8" transform="rotate(-90 79.5 129.8)">S</text>
<text x="147.6" y="128.7">17</text>
<text x="147.6" y="131.5">18</text>
<text x="154.5" y="127.3">SD2</text>
<text x="154.5" y="130.1">SD3</text>
<text x="179.3" y="127.3">IO15</text>
<text x="180" y="130.1">SD1</text>
<text x="188.8" y="128.7">36</text>
<text x="188.8" y="131.5">37</text>
<text x="6.7" y="136.8">C</text>
<text x="76.6" y="135.8" transform="rotate(-90 76.6 135.8)">G</text>
<text x="147.6" y="134.3">19</text>
<text x="154.5" y="132.9">CMD</text>
<text x="154.5" y="135.8">EXT_5V</text>
<text x="178.9" y="135.8">CLK</text>
<text x="180" y="132.9">SD0</text>
<text x="188.8" y="134.3">38</text>
<text x="270.9" y="136.8">C</text>
<text x="46.8" y="142.8">2</text>
<text x="75.2" y="141.3" transform="rotate(-90 75.2 141.3)">1</text>
<text x="41.2" y="147.1">1</text>
<text x="41.2" y="144.3">2</text>
<text x="46.8" y="145.7">1</text>
<text x="41.2" y="161.3">2</text>
<text x="46.8" y="159.9">2</text>
<text x="41.2" y="164.1">1</text>
<text x="46.8" y="162.7">1</text>
<text x="6.6" y="190">D</text>
<text x="170.9" y="188.2">Title</text>
<text x="270.8" y="190">D</text>
<text x="170.9" y="196.7">Size</text>
<text x="185.1" y="196.7">Number</text>
<text x="241.9" y="196.7">Revision</text>
<text x="172.3" y="201">A</text>
<text x="170.9" y="205.2">Date:</text>
<text x="170.9" y="208.1">File:</text>
<text x="183.7" y="208.1">C:\Users\..\Irrigation Controller.SchDoc</text>
<text x="183.7" y="205.2">6/25/2021</text>
<text x="227.8" y="205.2">Sheet</text>
<text x="227.8" y="208.1">Drawn By: David Weaver</text>
<text x="236" y="205.2">of</text>
<text x="37.8" y="212.3">1</text>
<text x="105.3" y="212.3">2</text>
<text x="172.8" y="212.3">3</text>
<text x="240.2" y="212.3">4</text>
</g>
<g font-size="2.5" fill="#262626">
<text x="195.2" y="18.1">GND</text>
<text x="206.5" y="32.3">GND</text>
<text x="209.3" y="52.1">GND</text>
<text x="112.8" y="57.8">GND</text>
<text x="189.4" y="57.8">GND</text>
<text x="192.3" y="74.8">GND</text>
<text x="144.1" y="80.5">VCC</text>
<text x="115.6" y="89">GND</text>
<text x="195.1" y="103.2">OLEDCLK</text>
<text x="195.1" y="106">OLEDDATA</text>
<text x="112.8" y="111.7">GND</text>
<text x="195.1" y="108.8">MISO</text>
<text x="195.1" y="111.7">MOSI</text>
<text x="212.2" y="108.8">GND</text>
<text x="195.1" y="114.5">CLK</text>
<text x="237.2" y="115.1" transform="rotate(-90 237.2 115.1)">OLEDCLK</text>
<text x="240" y="115.1" transform="rotate(-90 240 115.1)">OLEDDATA</text>
<text x="195.1" y="125.8">CS</text>
<text x="112.8" y="128.7">GND</text>
<text x="127" y="128.7">GND</text>
<text x="220.7" y="137.2">GND</text>
<text x="238.3" y="135.8">VCC</text>
<text x="163.8" y="154.2">MOSI</text>
<text x="163.8" y="151.3">CS</text>
<text x="155.2" y="158.5">VCC</text>
<text x="163.8" y="159.9">CLK</text>
<text x="152" y="164.1">GND</text>
<text x="163.8" y="165.5">MISO</text>
<text x="47.4" y="171.2">GND</text>
<text x="212.2" y="168.4">GND</text>
</g>
<g font-size="2.5" fill="#0e0e0e">
<text x="70.1" y="37.4">NCV8401ADTRKG</text>
<text x="81.4" y="49.3">NCV1</text>
<text x="98.8" y="51.6">LED1</text>
<text x="59" y="56.3">D1</text>
<text x="107.9" y="57.5">R1</text>
<text x="217.8" y="59.2">Tactile Switches 6x6x3.5mm</text>
<text x="38.8" y="60.6">TB1</text>
<text x="58.2" y="63.2">1N6478-E3/96</text>
<text x="38.8" y="72">*</text>
<text x="64.1" y="72.3">D2</text>
<text x="81.4" y="80.5">NCV2</text>
<text x="98.8" y="82.7">LED2</text>
<text x="152.5" y="80.5">ESP1</text>
<text x="107.9" y="88.7">R2</text>
<text x="229.2" y="91.8">SSD1306</text>
<text x="55.6" y="100.6">D3</text>
<text x="38.8" y="103.2">TB2</text>
<text x="81.4" y="106">NCV3</text>
<text x="98.8" y="105.4">LED3</text>
<text x="107.9" y="111.4">R3</text>
<text x="38.8" y="114.5">*</text>
<text x="55.6" y="126.1">D4</text>
<text x="81.4" y="131.5">NCV4</text>
<text x="98.8" y="130.9">LED4</text>
<text x="226.1" y="126.7">R5</text>
<text x="38.8" y="140">TB3</text>
<text x="107.9" y="139.7">R4</text>
<text x="152.5" y="140">ESP32-DEVKITC-32D</text>
<text x="38.8" y="151.3">*</text>
<text x="38.8" y="157">TB4</text>
<text x="38.8" y="168.4">*</text>
<text x="38.8" y="176.9">Terminal Block 282837-2</text>
<text x="180.9" y="176.9">112J-TDAR-R01, Micro SD Socket Push-Push Type</text>
<text x="172.3" y="182.5">Note: SPI pins have been changed from defaults</text>
<text x="178.1" y="191.1">Irrigation Controller - Tiny Rain Maker</text>
<text x="246.2" y="199.6">Revision 1.0</text>
</g>
<g font-size="2" fill="#0e0e0e">
<text x="182.3" y="16.3">SW1</text>
<text x="241.9" y="16.3">SW4</text>
<text x="182.3" y="36.2">SW2</text>
<text x="241.9" y="36.2">SW5</text>
<text x="182.3" y="56">SW3</text>
<text x="241.9" y="56">SW6</text>
<text x="189.4" y="143.9">MICROSD</text>
</g>
<g font-size="2">
<text x="153.5" y="23.7">B2</text>
<text x="183.1" y="23.7">B1</text>
<text x="213.1" y="23.7">B2</text>
<text x="242.8" y="23.7">B1</text>
<text x="153.5" y="26.5">A2</text>
<text x="160.1" y="27.7">COM_2</text>
<text x="160.1" y="24.8">NO_2</text>
<text x="172.8" y="27.7">COM_1</text>
<text x="174.1" y="24.8">NO_1</text>
<text x="183.1" y="26.5">A1</text>
<text x="213.1" y="26.5">A2</text>
<text x="219.8" y="27.7">COM_2</text>
<text x="219.8" y="24.8">NO_2</text>
<text x="232.5" y="27.7">COM_1</text>
<text x="233.7" y="24.8">NO_1</text>
<text x="242.8" y="26.5">A1</text>
<text x="153.5" y="46.4">A2</text>
<text x="153.5" y="43.6">B2</text>
<text x="160.1" y="47.5">COM_2</text>
<text x="160.1" y="44.7">NO_2</text>
<text x="172.8" y="47.5">COM_1</text>
<text x="174.1" y="44.7">NO_1</text>
<text x="183.1" y="46.4">A1</text>
<text x="183.1" y="43.6">B1</text>
<text x="213.1" y="46.4">A2</text>
<text x="213.1" y="43.6">B2</text>
<text x="219.8" y="47.5">COM_2</text>
<text x="219.8" y="44.7">NO_2</text>
<text x="232.5" y="47.5">COM_1</text>
<text x="233.7" y="44.7">NO_1</text>
<text x="242.8" y="46.4">A1</text>
<text x="242.8" y="43.6">B1</text>
<text x="153.5" y="63.4">B2</text>
<text x="160.1" y="64.6">NO_2</text>
<text x="174.1" y="64.6">NO_1</text>
<text x="183.1" y="63.4">B1</text>
<text x="213.1" y="63.4">B2</text>
<text x="219.8" y="64.6">NO_2</text>
<text x="233.7" y="64.6">NO_1</text>
<text x="242.8" y="63.4">B1</text>
<text x="153.5" y="66.3">A2</text>
<text x="160.1" y="67.4">COM_2</text>
<text x="172.8" y="67.4">COM_1</text>
<text x="183.1" y="66.3">A1</text>
<text x="213.1" y="66.3">A2</text>
<text x="219.8" y="67.4">COM_2</text>
<text x="232.5" y="67.4">COM_1</text>
<text x="242.8" y="66.3">A1</text>
<text x="177.4" y="148.5">1</text>
<text x="182.9" y="149.6">1</text>
<text x="193.5" y="149.6">CD</text>
<text x="200.2" y="148.5">9</text>
<text x="177.4" y="151.3">2</text>
<text x="177.4" y="154.1">3</text>
<text x="182.9" y="152.4">2</text>
<text x="182.9" y="155.3">3</text>
<text x="189.9" y="152.4">GND_1</text>
<text x="189.9" y="155.3">GND_2</text>
<text x="200.2" y="151.3">10</text>
<text x="200.2" y="154.1">11</text>
<text x="177.4" y="157">4</text>
<text x="177.4" y="159.8">5</text>
<text x="182.9" y="158.1">4</text>
<text x="182.9" y="161">5</text>
<text x="189.9" y="158.1">GND_3</text>
<text x="189.9" y="161">GND_4</text>
<text x="200.2" y="157">12</text>
<text x="200.2" y="159.8">13</text>
<text x="177.4" y="162.6">6</text>
<text x="177.4" y="165.5">7</text>
<text x="182.9" y="163.8">6</text>
<text x="182.9" y="166.6">7</text>
<text x="193.5" y="163.8">14</text>
<text x="193.5" y="166.6">15</text>
<text x="200.2" y="162.6">14</text>
<text x="200.2" y="165.5">15</text>
<text x="177.4" y="168.3">8</text>
<text x="182.9" y="169.5">8</text>
</g>
</svg>
